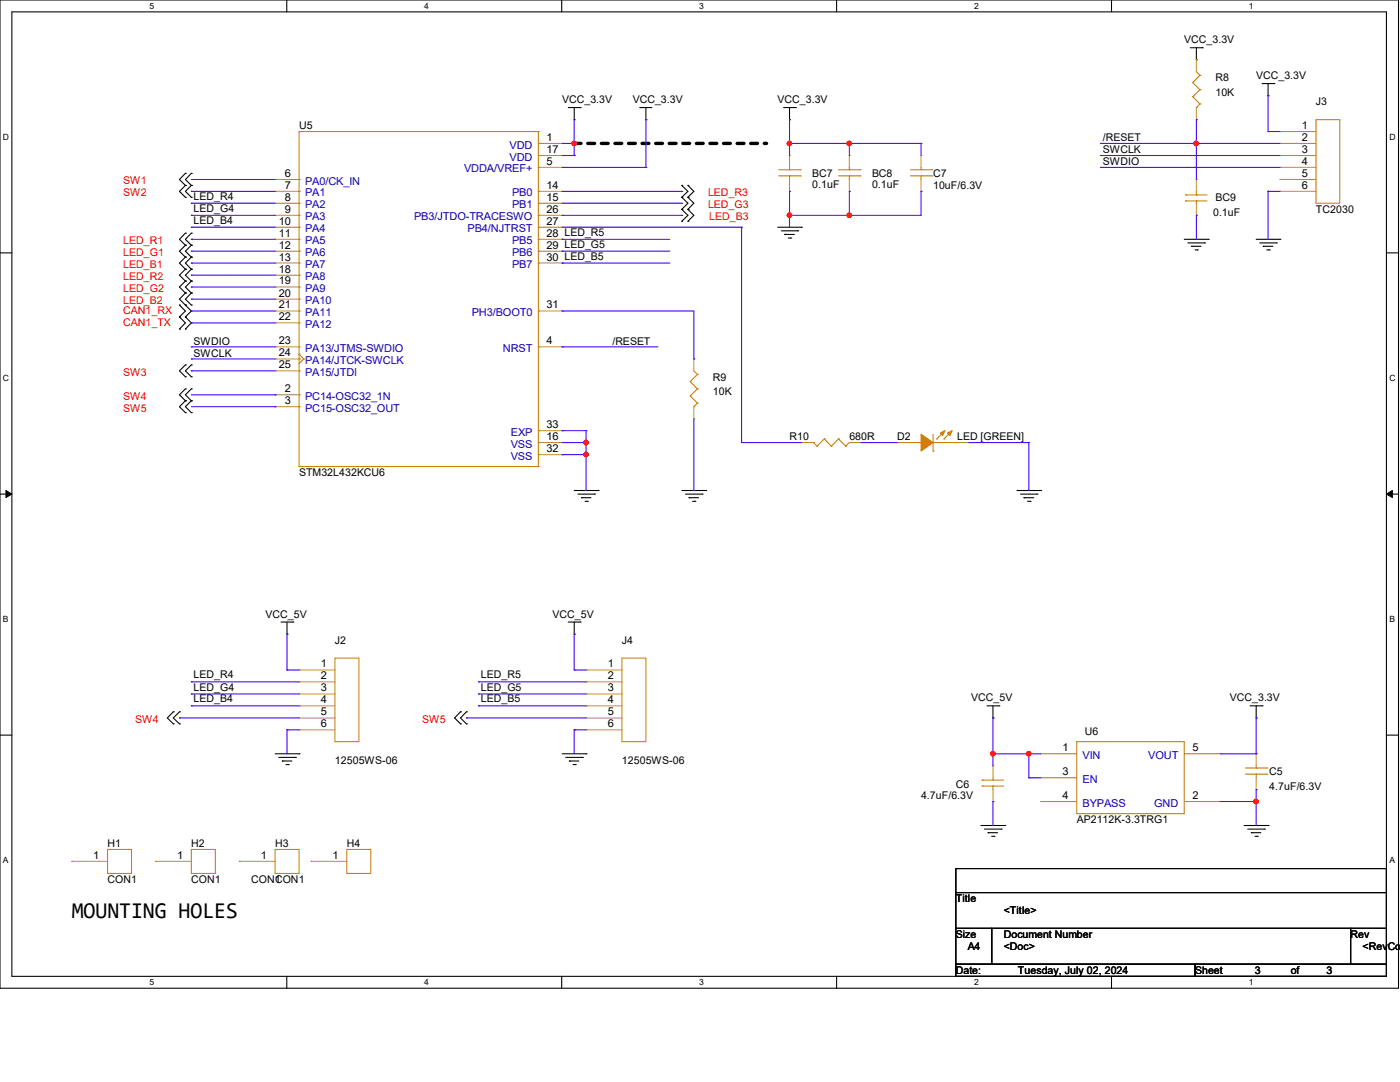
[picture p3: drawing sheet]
<svg xmlns="http://www.w3.org/2000/svg" width="279mm" height="216mm" viewBox="0 0 279 216" stroke-linecap="round" stroke-linejoin="round" font-family="sans-serif">
<path d="M0 0h279.1v197.2h-279.1zM2.4 2.4h274.3v192.4h-274.3z" fill="none" stroke="#000" stroke-width=".21"/>
<g fill="#fff">
<path d="M29.8 .3h.9v1.9h-.9z"/>
<path d="M29.8 195.1h.9v1.9h-.9z"/>
</g>
<path d="M57.2 0v2.4M57.2 194.8v2.4" fill="none" stroke="#000" stroke-width=".21"/>
<g fill="#fff">
<path d="M84.7 .3h.9v1.9h-.9z"/>
<path d="M84.7 195.1h.9v1.9h-.9z"/>
</g>
<path d="M112.1 0v2.4M112.1 194.8v2.4" fill="none" stroke="#000" stroke-width=".21"/>
<g fill="#fff">
<path d="M139.5 .3h1v1.9h-1z"/>
<path d="M139.5 195.1h1v1.9h-1z"/>
</g>
<path d="M167 0v2.4M167 194.8v2.4" fill="none" stroke="#000" stroke-width=".21"/>
<g fill="#fff">
<path d="M194.4 .3h.9v1.9h-.9z"/>
<path d="M194.4 195.1h.9v1.9h-.9z"/>
</g>
<path d="M221.8 0v2.4M221.8 194.8v2.4" fill="none" stroke="#000" stroke-width=".21"/>
<g fill="#fff">
<path d="M249.3 .3h.9v1.9h-.9z"/>
<path d="M249.3 195.1h.9v1.9h-.9z"/>
<path d="M.6 26.4h1.2v1.9h-1.2z"/>
<path d="M277.3 26.4h1.2v1.9h-1.2z"/>
<path d="M.6 74.5h1.2v1.9h-1.2z"/>
<path d="M277.3 74.5h1.2v1.9h-1.2z"/>
</g>
<path d="M0 50.5h2.4M276.7 50.5h2.4" fill="none" stroke="#000" stroke-width=".21"/>
<g fill="#fff">
<path d="M.6 122.6h1.1v1.9h-1.1z"/>
<path d="M277.3 122.6h1.1v1.9h-1.1z"/>
</g>
<path d="M0 98.6h2.4M276.7 98.6h2.4" fill="none" stroke="#000" stroke-width=".21"/>
<path d="M1.2 97.9l1.2 .7-1.2 .7zM276.7 98.6l1.2-.7v1.4z" fill="#000" stroke="#000" stroke-width=".2"/>
<g fill="#fff">
<path d="M.6 170.7h1.1v1.9h-1.1z"/>
<path d="M277.3 170.7h1.1v1.9h-1.1z"/>
</g>
<g fill="none" stroke="#000" stroke-width=".21">
<path d="M237.5 9.5h2.4M238.8 11.9h.1M238.8 9.5v2.4M239.9 9.5h.1M251.9 16.7h2.4M253.1 19.1h.1M253.1 16.7v2.4M254.3 16.7h.1M37 34.6h.1M37 37h.1M37 39.4h.1M37 34.6l-1.2 1.2 1.2 1.2"/>
<path d="M37 37l-1.2 1.2 1.2 1.2M38.2 34.6h.1M38.2 37h.1M38.2 39.4h.1M38.2 34.6l-1.2 1.2 1.2 1.2M38.2 37l-1.2 1.2 1.2 1.2M113.4 21.5h2.4M114.6 23.9h.1M114.6 21.5v2.4M115.8 21.5h.1M127.7 21.5h.1M127.7 21.5h2.4"/>
<path d="M128.9 23.9h.1M128.9 21.5v2.4M136.1 37h.1M136.1 39.4h.1M136.1 37l1.2 1.2-1.2 1.2M136.1 39.4l1.2 1.2-1.2 1.2M137.3 37h.1M137.3 39.4h.1M137.3 37l1.2 1.2-1.2 1.2M137.3 39.4l1.2 1.2-1.2 1.2M156.4 21.5h2.3M157.6 23.9h.1"/>
<path d="M157.6 21.5v2.4M158.7 21.5h.1M37 46.5h.1M37 48.9h.1M37 51.3h.1M37 53.7h.1M37 56.1h.1M37 58.5h.1M37 58.5l-1.2 1.2 2.4 2.4-1.2 1.1M37 46.5l-1.2 1.3 1.2 1.1M37 48.9l-1.2 1.2 1.2 1.2M37 51.3l-1.2 1.2 1.2 1.2"/>
<path d="M37 53.7l-1.2 1.2 1.2 1.2M37 56.1l-1.2 1.2 1.2 1.2M38.2 46.5h.1M38.2 48.9h.1M38.2 51.3h.1M38.2 53.7h.1M38.2 56.1h.1M38.2 58.5h.1M38.2 46.5l-1.2 1.3 1.2 1.1M38.2 48.9l-1.2 1.2 1.2 1.2M38.2 51.3l-1.2 1.2 1.2 1.2M38.2 53.7l-1.2 1.2 1.2 1.2"/>
<path d="M38.2 56.1l-1.2 1.2 1.2 1.2M38.2 58.5l-1.2 1.2 1.2 1.2M136.1 41.8h.1M136.1 44.2h.1M136.1 41.8l1.2 1.2-1.2 1.2M137.3 41.8h.1M137.3 44.2h.1M137.3 41.8l1.2 1.2-1.2 1.2M155.2 45.3h4.7M155.9 46.1h3.3M156.6 46.8h.1M156.6 46.8h1.9"/>
<path d="M157.3 47.5h.5M157.8 47.5h.1M159.2 46.1h.1M159.9 45.3h.1M236.3 47.8h4.8M237.1 48.5h3.3M237.8 49.1h.1M237.8 49.1h1.9M238.5 49.9h.5M239 49.9h.1M240.4 48.5h.1M241.1 47.8h.1"/>
<path d="M250.7 47.8h4.7M251.4 48.5h3.3M252.1 49.1h.1M252.1 49.1h1.9M252.8 49.9h.5M253.3 49.9h.1M254.7 48.5h.1M255.4 47.8h.1M35.8 63.2h.1M35.8 65.7h.1M35.8 60.9h.1M35.8 63.2l1.2 1.2-1.2 1.3"/>
<path d="M35.8 60.9l1.2 1.2-1.2 1.1M37 65.7h.1M37 63.2h.1M37 60.9h.1M37 72.8h.1M37 75.2h.1M37 77.6h.1M37 80h.1M37 63.2l1.2 1.2-1.2 1.3M37 72.8l-1.2 1.2 1.2 1.2M37 77.6l-1.2 1.2 1.2 1.2M37 80l-1.2 1.2 1.2 1.1"/>
<path d="M38.2 60.9h.1M38.2 72.8h.1M38.2 75.2h.1M38.2 77.6h.1M38.2 80h.1M38.2 72.8l-1.2 1.2 1.2 1.2M38.2 77.6l-1.2 1.2 1.2 1.2M38.2 80l-1.2 1.2 1.2 1.1M37 82.3h.1M38.2 82.3h.1M114.6 97.9h4.8M115.3 98.6h3.4"/>
<path d="M116 99.3h.1M116 99.3h1.9M118.7 98.6h.1M119.4 97.9h.1M136.1 97.9h4.7M136.8 98.6h3.3M137.5 99.3h.1M137.5 99.3h1.9M140.1 98.6h.1M140.8 97.9h.1M202.9 97.9h4.8M203.7 98.6h3.3"/>
<path d="M204.3 99.3h.1M204.3 99.3h2M207 98.6h.1M207.7 97.9h.1M116.8 100h.4M117.2 100h.1M138.2 100h.5M138.7 100h.1M205.1 100h.5M205.6 100h.1M56.1 124.1h2.4M57.3 126.5h.1"/>
<path d="M57.3 124.1v2.4M58.5 124.1h.1M113.4 124.1h2.4M114.6 126.5h.1M114.6 124.1v2.4M115.8 124.1h.1M0 146.7h2.4M34.6 142h.1M34.6 144.4h.1M34.6 142l-1.2 1.3 1.2 1.1M35.8 142h.1M35.8 144.4h.1"/>
<path d="M35.8 142l-1.2 1.3 1.2 1.1M54.9 150.4h4.8M55.6 151.1h3.4M56.3 151.8h.1M56.3 151.8h2M57.1 152.6h.4M57.5 152.6h.1M59 151.1h.1M59.7 150.4h.1M91.9 142h.1M91.9 144.4h.1M91.9 142l-1.2 1.3 1.2 1.1"/>
<path d="M93.1 142h.1M93.1 144.4h.1M93.1 142l-1.2 1.3 1.2 1.1M112.2 150.4h4.8M112.9 151.1h3.3M113.6 151.8h.1M113.6 151.8h1.9M114.3 152.6h.5M114.8 152.6h.1M116.2 151.1h.1M117 150.4h.1M197 140.8h2.3"/>
<path d="M198.2 143.3h.1M198.2 140.8v2.5M199.3 140.8h.1M249.5 140.8h2.4M250.7 143.3h.1M250.7 140.8v2.5M251.9 140.8h.1M276.7 146.7h2.4M190.8 173.3h85.9v4.8h-85.9zM190.8 178.1h85.9v7.2h-85.9zM195.7 164.7h4.8M196.5 165.4h3.3"/>
<path d="M197.2 166.2h.1M197.2 166.2h1.9M197.9 166.9h.5M198.4 166.9h.1M199.8 165.4h.1M200.5 164.7h.1M248.3 164.7h4.8M249 165.4h3.3M249.7 166.2h.1M249.7 166.2h1.9M250.4 166.9h.5M250.9 166.9h.1"/>
<path d="M252.3 165.4h.1M253.1 164.7h.1M190.8 185.3h7.1v7.1h-7.1zM190.8 192.4h47.7v2.4h-47.7zM197.9 185.3h71.6v7.1h-71.6zM238.5 192.4h38.2v2.4h-38.2zM269.5 185.3h7.2v7.1h-7.2z"/>
</g>
<path d="M114.6 28.6h38.2" fill="none" stroke="#000" stroke-width=".68" stroke-dasharray="1.4"/>
<circle cx="152.8" cy="28.6" r=".34" fill="#000" stroke-dasharray="1.4"/>
<g fill="none" stroke="#cc8006" stroke-width=".21">
<path d="M238 16.5h.1M238 19.3h.1M238 16.5l1.5 1.4M238 19.3l1.5 1.4M238.8 14.3l.7 .7M239.5 15h.1M239.5 17.9h.1M239.5 15l-1.5 1.5M239.5 17.9l-1.5 1.4M59.7 26.2h.1M59.7 38.2h.1M59.7 35.8h.1"/>
<path d="M59.7 26.2h47.7M59.7 26.2v66.9M107.4 26.2h.1M107.4 28.6h.1M107.4 33.4h.1M107.4 38.2h.1M107.4 31h.1M107.4 26.2v66.9M155.4 35.1h4.3M155.4 33.9h4.3M157.6 33.9h.1M157.6 35.1h.1"/>
<path d="M157.6 33.4v.5M157.6 35.1v.7M159.7 35.1h.1M159.7 33.9h.1M167.3 35.1h4.4M167.3 33.9h4.4M169.5 33.9h.1M169.5 35.1h.1M169.5 33.4v.5M169.5 35.1v.7M171.7 35.1h.1M171.7 33.9h.1"/>
<path d="M181.7 35.1h4.3M181.7 33.9h4.3M183.8 33.9h.1M183.8 35.1h.1M183.8 33.4v.5M183.8 35.1v.7M186 35.1h.1M186 33.9h.1M236.6 38.9h.1M236.6 38.9h4.3M238.8 38.9h.1M238.8 21.5h.1"/>
<path d="M238.8 38.2v.7M239.5 20.7h.1M239.5 20.7l-.7 .8M262.6 23.9h4.8v16.7h-4.8zM59.7 59.7h.1M59.7 40.6h.1M59.7 43h.1M59.7 45.3h.1M59.7 47.8h.1M59.7 50.1h.1M59.7 52.5h.1M59.7 54.9h.1"/>
<path d="M59.7 57.3h.1M107.4 40.6h.1M107.4 43h.1M107.4 45.3h.1M107.4 47.8h.1M107.4 50.1h.1M107.4 52.5h.1M236.6 40.1h.1M236.6 40.1h4.3M238.8 40.1h.1M238.8 40.1v.5M59.7 62.1h.1"/>
<path d="M59.7 64.4h.1M59.7 69.2h.1M59.7 70.7h.1M59.7 71.6h.1M59.7 74h.1M59.7 78.8h.1M59.7 70.7l.9 .9M60.6 71.6h.1M60.6 71.6l-.9 1M107.4 69.2h.1M107.4 62.1h.1M137.8 76.2h.1"/>
<path d="M137.8 79h.1M137.8 76.2l1.4 1.4M137.8 79l1.4 1.4M138.5 74l.7 .7M139.2 74.7h.1M139.2 77.6h.1M139.2 74.7l-1.4 1.5M139.2 77.6l-1.4 1.4M59.7 93.1h.1M59.7 81.2h.1M59.7 93.1h47.7M107.4 93.1h.1"/>
<path d="M107.4 85.9h.1M107.4 88.3h.1M107.4 90.7h.1M138.5 81.2h.1M139.2 80.4h.1M139.2 80.4l-.7 .8M162.3 88.3h.1M162.3 88.3l.8 .7M163.1 89h.1M164.5 87.6h.1M164.5 87.6l1.4 1.4M164.5 87.6l-1.4 1.4"/>
<path d="M165.9 89h.1M167.3 87.6h.1M167.3 87.6l1.5 1.4M167.3 87.6l-1.4 1.4M168.8 89h.1M169.5 88.3l-.7 .7M181.4 88.3h2.4M183.8 88.3h.1M186.2 90h.1M186.2 86.7v3.3M186.2 88.3h4.8M186.9 87.6h.1"/>
<path d="M188.4 87.6h.1M188.4 86.2l-1.5 1.4M189.8 86.2l-1.4 1.4M191 88.3h.1M66.8 131.3h4.8v16.7h-4.8zM124.1 131.3h4.8v16.7h-4.8zM196 156.8h.1M196 155.7h.1M196 156.8h4.3M196 155.7h4.3M198.2 155.7h.1M198.2 156.8h.1"/>
<path d="M198.2 155.2v.5M198.2 156.8v.8M214.9 148h21.4v14.3h-21.4zM248.5 154.5h4.3M248.5 153.2h4.3M250.7 153.2h.1M250.7 154.5h.1M250.7 152.8v.4M250.7 154.5v.7M252.8 154.5h.1M252.8 153.2h.1M21.5 169.5h4.7v4.8h-4.7z"/>
<path d="M38.2 169.5h4.8v4.8h-4.8zM54.9 169.5h4.8v4.8h-4.8zM69.2 169.5h4.8v4.8h-4.8z"/>
</g>
<g fill="none" stroke="#a84" stroke-width=".21">
<path d="M238.8 11.9h.1M238.8 11.9v2.4M54.9 35.8h.1M54.9 38.2h.1M54.9 35.8h4.8M54.9 38.2h4.8M107.4 28.6h4.8M107.4 31h4.8M107.4 33.4h4.8M107.4 38.2h4.8M112.2 28.6h.1M112.2 33.4h.1"/>
<path d="M112.2 38.2h.1M112.2 31h.1M157.6 31h.1M157.6 38.2h.1M157.6 31v2.4M157.6 35.8v2.4M169.5 31h.1M169.5 38.2h.1M169.5 31v2.4M169.5 35.8v2.4M183.8 31h.1M183.8 38.2h.1"/>
<path d="M183.8 31v2.4M183.8 35.8v2.4M238.8 35.8h.1M238.8 23.9h.1M238.8 21.5v2.4M238.8 35.8v2.4M255.4 26.2h.1M255.4 28.6h.1M255.4 31h.1M255.4 33.4h.1M255.4 35.8h.1M255.4 38.2h.1"/>
<path d="M255.4 26.2h7.2M255.4 28.6h7.2M255.4 31h7.2M255.4 33.4h7.2M255.4 35.8h7.2M255.4 38.2h7.2M54.9 40.6h.1M54.9 43h.1M54.9 45.3h.1M54.9 47.8h.1M54.9 50.1h.1M54.9 52.5h.1"/>
<path d="M54.9 54.9h.1M54.9 57.3h.1M54.9 59.7h.1M54.9 40.6h4.8M54.9 43h4.8M54.9 45.3h4.8M54.9 47.8h4.8M54.9 50.1h4.8M54.9 52.5h4.8M54.9 54.9h4.8M54.9 57.3h4.8M54.9 59.7h4.8"/>
<path d="M107.4 40.6h4.8M107.4 43h4.8M107.4 45.3h4.8M107.4 47.8h4.8M107.4 50.1h4.8M107.4 52.5h4.8M112.2 40.6h.1M112.2 43h.1M112.2 45.3h.1M112.2 47.8h.1M112.2 50.1h.1M112.2 52.5h.1"/>
<path d="M238.8 43h.1M238.8 40.6v2.4M54.9 78.8h.1M54.9 62.1h.1M54.9 64.4h.1M54.9 69.2h.1M54.9 71.6h.1M54.9 74h.1M54.9 78.8h4.8M54.9 69.2h4.8M54.9 62.1h4.8M54.9 64.4h4.8"/>
<path d="M54.9 71.6h4.8M54.9 74h4.8M107.4 69.2h4.8M107.4 62.1h4.8M112.2 69.2h.1M112.2 62.1h.1M138.5 71.6h.1M138.5 71.6v2.4M54.9 81.2h.1M54.9 81.2h4.8M107.4 88.3h4.8M107.4 90.7h4.8"/>
<path d="M107.4 85.9h4.8M112.2 88.3h.1M112.2 90.7h.1M112.2 85.9h.1M138.5 83.6h.1M138.5 81.2v2.4M159.9 88.3h.1M159.9 88.3h2.4M169.5 88.3h2.4M171.9 88.3h.1M179.1 88.3h.1M179.1 88.3h2.3"/>
<path d="M191 88.3h2.4M193.4 88.3h.1M59.7 133.7h.1M59.7 136.1h.1M59.7 138.5h.1M59.7 133.7h7.1M59.7 136.1h7.1M59.7 138.5h7.1M117 133.7h.1M117 136.1h.1M117 138.5h.1M117 133.7h7.1"/>
<path d="M117 136.1h7.1M117 138.5h7.1M59.7 140.8h.1M59.7 143.3h.1M59.7 145.6h.1M59.7 140.8h7.1M59.7 143.3h7.1M59.7 145.6h7.1M117 140.8h.1M117 143.3h.1M117 145.6h.1M117 140.8h7.1"/>
<path d="M117 143.3h7.1M117 145.6h7.1M198.2 152.8h.1M198.2 159.9h.1M198.2 152.8v2.4M198.2 157.6v2.3M207.7 150.4h.1M207.7 159.9h.1M207.7 155.2h.1M207.7 150.4h7.2M207.7 159.9h7.2M207.7 155.2h7.2"/>
<path d="M236.3 150.4h7.2M236.3 159.9h7.2M243.5 159.9h.1M243.5 150.4h.1M250.7 150.4h.1M250.7 157.6h.1M250.7 150.4v2.4M250.7 155.2v2.4M14.3 171.9h.1M14.3 171.9h7.2M31 171.9h.1M31 171.9h7.2"/>
<path d="M47.8 171.9h.1M47.8 171.9h7.1M62.1 171.9h.1M62.1 171.9h7.1"/>
</g>
<g fill="#cc8006" stroke="#cc8006" stroke-width=".21">
<path d="M183.8 86.7l2.4 1.6-2.4 1.7z" fill-rule="evenodd"/>
<path d="M189.1 86.4l.9-.5-.4 1z" fill-rule="evenodd"/>
<path d="M187.7 86.4l.9-.5-.5 1z" fill-rule="evenodd"/>
</g>
<g fill="none" stroke="#4200ff" stroke-width=".21">
<path d="M253.1 19.1h.1M253.1 19.1v7.1M38.2 35.8h.1M38.2 38.2h.1M38.2 38.2h16.7M38.2 35.8h16.7M112.2 28.6h2.4M112.2 31h2.4M112.2 33.4h16.7M112.2 38.2h23.9M114.6 28.6h.1M114.6 31h.1"/>
<path d="M114.6 23.9v7.1M128.9 23.9h.1M128.9 33.4h.1M128.9 23.9v9.5M136.1 38.2h.1M157.6 23.9h.1M157.6 28.6h.1M157.6 38.2h.1M157.6 23.9v7.1M157.6 38.2v7.1M157.6 28.6h26.2M169.5 28.6h.1"/>
<path d="M169.5 38.2h.1M169.5 28.6v2.4M169.5 38.2v4.8M183.8 28.6h.1M183.8 38.2h.1M183.8 28.6v2.4M183.8 38.2v4.8h-26.2M219.6 28.6h.1M219.6 31h.1M219.6 33.4h.1M219.6 28.6h35.8M219.6 31h35.8"/>
<path d="M219.6 33.4h35.8M238.8 23.9h.1M238.8 28.6h.1M238.8 23.9v11.9M253.1 26.2h.1M253.1 38.2h.1M253.1 38.2v9.6M253.1 26.2h2.3M253.1 38.2h2.3M38.2 47.8h.1M38.2 50.1h.1M38.2 52.5h.1"/>
<path d="M38.2 54.9h.1M38.2 57.3h.1M38.2 59.7h.1M38.2 40.6h.1M38.2 43h.1M38.2 45.3h.1M38.2 43h16.7M38.2 47.8h16.7M38.2 50.1h16.7M38.2 52.5h16.7M38.2 54.9h16.7M38.2 57.3h16.7"/>
<path d="M38.2 59.7h16.7M38.2 40.6h16.7M38.2 45.3h16.7M112.2 47.8h.1M112.2 50.1h.1M112.2 52.5h.1M112.2 43h23.9M112.2 47.8h21.5M112.2 50.1h21.5M112.2 52.5h21.5M112.2 40.6h23.9M112.2 45.3h35.8"/>
<path d="M136.1 40.6h.1M136.1 43h.1M148 45.3h.1M148 45.3v43M157.6 43h.1M169.5 43h.1M238.8 43h.1M238.8 43v4.8M38.2 64.4h.1M38.2 62.1h.1M38.2 69.2h.1M38.2 71.6h.1"/>
<path d="M38.2 74h.1M38.2 62.1h16.7M38.2 69.2h16.7M38.2 64.4h16.7M38.2 71.6h16.7M38.2 74h16.7M38.2 78.8h16.7M54.9 78.8h.1M112.2 62.1h.1M112.2 69.2h.1M112.2 62.1h26.3v9.5M112.2 69.2h19.1"/>
<path d="M138.5 71.6h.1M38.2 81.2h16.7M54.9 81.2h.1M112.2 85.9h.1M112.2 88.3h.1M112.2 90.7h.1M112.2 85.9h4.8M112.2 88.3h4.8M112.2 90.7h4.8M117 85.9h.1M117 88.3h.1M117 90.7h.1"/>
<path d="M117 85.9v12M138.5 97.9h.1M138.5 83.6v14.3M148 88.3h.1M148 88.3h11.9M171.9 88.3h.1M171.9 88.3h7.2M193.4 88.3h.1M193.4 88.3h11.9M205.3 88.3h.1M205.3 88.3v9.6M38.2 136.1h.1"/>
<path d="M38.2 138.5h.1M38.2 136.1h21.5M38.2 138.5h21.5M57.3 126.5h.1M57.3 133.7h.1M57.3 126.5v7.2M57.3 133.7h2.4M95.5 136.1h.1M95.5 138.5h.1M95.5 136.1h21.5M95.5 138.5h21.5M114.6 126.5h.1"/>
<path d="M114.6 133.7h.1M114.6 126.5v7.2M114.6 133.7h2.4M35.8 143.3h.1M35.8 143.3h23.9M38.2 140.8h.1M38.2 140.8h21.5M57.3 145.6h.1M57.3 145.6v4.8M57.3 145.6h2.4M93.1 143.3h.1M93.1 143.3h23.9"/>
<path d="M95.5 140.8h.1M95.5 140.8h21.5M114.6 145.6h.1M114.6 145.6v4.8M114.6 145.6h2.4M198.2 150.4h.1M198.2 159.9h.1M198.2 143.3h.1M198.2 143.3v9.5M198.2 159.9v4.8M198.2 150.4h9.5M205.3 150.4h.1"/>
<path d="M205.3 155.2h.1M205.3 150.4v4.8M205.3 155.2h2.4M243.5 150.4h7.2M243.5 159.9h7.2M250.7 143.3h.1M250.7 150.4h.1M250.7 157.6h.1M250.7 159.9h.1M250.7 143.3v7.1M250.7 157.6v7.1"/>
</g>
<g fill="#f00" stroke="#f00" stroke-width=".21">
<circle cx="205.3" cy="150.4" r=".44"/>
<circle cx="250.7" cy="159.9" r=".46"/>
<circle cx="198.1" cy="150.4" r=".44"/>
<circle cx="114.6" cy="28.6" r=".44"/>
<circle cx="157.5" cy="28.6" r=".44"/>
<circle cx="169.5" cy="28.6" r=".44"/>
<circle cx="157.5" cy="42.9" r=".44"/>
<circle cx="169.5" cy="42.9" r=".44"/>
<circle cx="238.7" cy="28.6" r=".46"/>
<circle cx="116.9" cy="88.3" r=".44"/>
<circle cx="116.9" cy="90.7" r=".44"/>
</g>
<text font-size="4.5" x="14.3" y="183.2">MOUNTING HOLES</text>
<g font-size="2.2" fill="#00c">
<text x="101.7" y="29.6">VDD</text>
<text x="92.6" y="34.4">VDDA/VREF+</text>
<text x="101.7" y="32">VDD</text>
<text x="60.9" y="36.8">PA0/CK_IN</text>
<text x="60.9" y="39.2">PA1</text>
<text x="60.9" y="41.6">PA2</text>
<text x="102.2" y="39.2">PB0</text>
<text x="102.2" y="41.6">PB1</text>
<text x="60.9" y="44">PA3</text>
<text x="60.9" y="46.4">PA4</text>
<text x="82.6" y="44">PB3/JTDO-TRACESWO</text>
<text x="93.3" y="46.4">PB4/NJTRST</text>
<text x="60.9" y="48.8">PA5</text>
<text x="60.9" y="51.1">PA6</text>
<text x="60.9" y="53.5">PA7</text>
<text x="102.2" y="48.8">PB5</text>
<text x="102.2" y="51.1">PB6</text>
<text x="102.2" y="53.5">PB7</text>
<text x="60.9" y="55.9">PA8</text>
<text x="60.9" y="58.3">PA9</text>
<text x="60.9" y="60.7">PA10</text>
<text x="60.9" y="63.1">PA11</text>
<text x="60.9" y="65.4">PA12</text>
<text x="94.1" y="63.1">PH3/BOOT0</text>
<text x="60.9" y="70.2">PA13/JTMS-SWDIO</text>
<text x="100.4" y="70.2">NRST</text>
<text x="60.9" y="72.6">PA14/JTCK-SWCLK</text>
<text x="60.9" y="75">PA15/JTDI</text>
<text x="60.9" y="79.8">PC14-OSC32_1N</text>
<text x="60.9" y="82.2">PC15-OSC32_OUT</text>
<text x="101.9" y="89.3">VSS</text>
<text x="102" y="87">EXP</text>
<text x="101.9" y="91.7">VSS</text>
<text x="216.1" y="151.4">VIN</text>
<text x="229.1" y="151.4">VOUT</text>
<text x="216.1" y="160.9">BYPASS</text>
<text x="216.1" y="156.2">EN</text>
<text x="230.3" y="160.9">GND</text>
</g>
<g font-size="2.2">
<text x="109.1" y="28.1">1</text>
<text x="259.8" y="25.7">1</text>
<text x="259.8" y="28.1">2</text>
<text x="56.9" y="35.3">6</text>
<text x="109.1" y="32.9">5</text>
<text x="109.1" y="30.5">17</text>
<text x="259.8" y="30.5">3</text>
<text x="259.8" y="32.9">4</text>
<text x="259.8" y="35.3">5</text>
<text x="56.9" y="37.7">7</text>
<text x="56.9" y="40">8</text>
<text x="109.1" y="37.7">14</text>
<text x="109.1" y="40">15</text>
<text x="259.8" y="37.7">6</text>
<text x="55.7" y="44.8">10</text>
<text x="55.7" y="47.2">11</text>
<text x="56.9" y="42.5">9</text>
<text x="109.1" y="42.5">26</text>
<text x="109.1" y="44.8">27</text>
<text x="109.1" y="47.2">28 LED_R5</text>
<text x="55.7" y="49.6">12</text>
<text x="55.7" y="52">13</text>
<text x="109.1" y="49.6">29 LED_G5</text>
<text x="109.1" y="52">30 LED_B5</text>
<text x="55.7" y="54.4">18</text>
<text x="55.7" y="56.8">19</text>
<text x="55.7" y="59.2">20</text>
<text x="55.7" y="61.6">21</text>
<text x="55.7" y="63.9">22</text>
<text x="109.1" y="61.6">31</text>
<text x="55.7" y="68.7">23</text>
<text x="55.7" y="71.1">24</text>
<text x="109.1" y="68.7">4</text>
<text x="55.7" y="73.5">25</text>
<text x="56.9" y="78.3">2</text>
<text x="56.9" y="80.6">3</text>
<text x="109.1" y="87.8">16</text>
<text x="109.1" y="85.4">33</text>
<text x="109.1" y="90.2">32</text>
<text x="64" y="133.2">1</text>
<text x="64" y="135.5">2</text>
<text x="64" y="138">3</text>
<text x="121.3" y="133.2">1</text>
<text x="121.3" y="135.5">2</text>
<text x="121.3" y="138">3</text>
<text x="64" y="140.3">4</text>
<text x="64" y="142.7">5</text>
<text x="121.3" y="140.3">4</text>
<text x="121.3" y="142.7">5</text>
<text x="64" y="145.1">6</text>
<text x="121.3" y="145.1">6</text>
<text x="212" y="149.9">1</text>
<text x="238" y="149.9">5</text>
<text x="212" y="154.7">3</text>
<text x="212" y="159.4">4</text>
<text x="238" y="159.4">2</text>
<text x="18.6" y="171.4">1</text>
<text x="35.3" y="171.4">1</text>
<text x="52.1" y="171.4">1</text>
<text x="66.4" y="171.4">1</text>
</g>
<g font-size="2.1">
<text x="236.3" y="8.6">VCC_3.3V</text>
<text x="242.6" y="16.3">R8</text>
<text x="250.7" y="15.8">VCC_3.3V</text>
<text x="112.2" y="20.6">VCC_3.3V</text>
<text x="126.3" y="20.6">VCC_3.3V</text>
<text x="155.2" y="20.6">VCC_3.3V</text>
<text x="242.6" y="19.1">10K</text>
<text x="262.6" y="21">J3</text>
<text x="59.7" y="25.8">U5</text>
<text x="220.1" y="28.2">/RESET</text>
<text x="162.1" y="35.3">BC7</text>
<text x="174" y="35.3">BC8</text>
<text x="186.2" y="35.3">C7</text>
<text x="220.1" y="30.6">SWCLK</text>
<text x="220.1" y="32.9">SWDIO</text>
<text x="38.6" y="39.9">LED_R4</text>
<text x="162.1" y="37.5">0.1uF</text>
<text x="174" y="37.5">0.1uF</text>
<text x="186.2" y="37.8">10uF/6.3V</text>
<text x="242.6" y="40.1">BC9</text>
<text x="38.6" y="42.3">LED_G4</text>
<text x="38.6" y="44.7">LED_B4</text>
<text x="242.1" y="43">0.1uF</text>
<text x="262.6" y="42.5">TC2030</text>
<text x="38.6" y="68.7">SWDIO</text>
<text x="38.6" y="71.2">SWCLK</text>
<text x="122.2" y="68.7">/RESET</text>
<text x="142.3" y="75.9">R9</text>
<text x="142.3" y="78.8">10K</text>
<text x="157.6" y="87.9">R10</text>
<text x="169.5" y="87.9">680R</text>
<text x="179.1" y="87.9">D2</text>
<text x="191" y="87.9">LED [GREEN]</text>
<text x="59.7" y="95">STM32L432KCU6</text>
<text x="53" y="123.2">VCC_5V</text>
<text x="110.3" y="123.2">VCC_5V</text>
<text x="66.8" y="128.5">J2</text>
<text x="124.1" y="128.5">J4</text>
<text x="38.6" y="135.4">LED_R4</text>
<text x="38.6" y="137.8">LED_G4</text>
<text x="96" y="135.4">LED_R5</text>
<text x="96" y="137.8">LED_G5</text>
<text x="38.6" y="140.2">LED_B4</text>
<text x="96" y="140.2">LED_B5</text>
<text x="193.8" y="140">VCC_5V</text>
<text x="245.4" y="140">VCC_3.3V</text>
<text x="216.5" y="146.6">U6</text>
<text x="66.8" y="152.4">12505WS-06</text>
<text x="124.1" y="152.4">12505WS-06</text>
<text x="253.3" y="154.7">C5</text>
<text x="183.8" y="159.5">4.7uF/6.3V</text>
<text x="190.8" y="157.1">C6</text>
<text x="253.3" y="157.6">4.7uF/6.3V</text>
<text x="214.9" y="164.3">AP2112K-3.3TRG1</text>
<text x="21.5" y="169.1">H1</text>
<text x="38.2" y="169.1">H2</text>
<text x="54.9" y="169.1">H3</text>
<text x="69.2" y="169.1">H4</text>
<text x="21.5" y="176.2">CON1</text>
<text x="38.2" y="176.2">CON1</text>
<text x="50.1" y="176.2">CON1</text>
<text x="54.9" y="176.2">CON1</text>
<text x="190.8" y="180">Title</text>
<text x="200.3" y="182.4">&lt;Title&gt;</text>
<text x="190.8" y="187.2">Size</text>
<text x="193.1" y="189.6">A4</text>
<text x="200.3" y="187.2">Document Number</text>
<text x="200.3" y="189.6">&lt;Doc&gt;</text>
<text x="269.5" y="187.2">Rev</text>
<text x="271.9" y="189.6">&lt;RevCod</text>
<text x="190.8" y="194.4">Date:</text>
<text x="203.2" y="194.4">Tuesday, July 02, 2024</text>
<text x="238.5" y="194.4">Sheet</text>
<text x="250.4" y="194.4">3</text>
<text x="257.6" y="194.4">of</text>
<text x="264.7" y="194.4">3</text>
</g>
<g font-size="2.1" fill="#f00">
<text x="24.6" y="36.8">SW1</text>
<text x="24.6" y="39.2">SW2</text>
<text x="141.3" y="39.2">LED_R3</text>
<text x="141.3" y="41.6">LED_G3</text>
<text x="141.6" y="43.9">LED_B3</text>
<text x="24.6" y="48.7">LED_R1</text>
<text x="24.6" y="51.1">LED_G1</text>
<text x="24.6" y="53.5">LED_B1</text>
<text x="24.6" y="55.9">LED_R2</text>
<text x="24.6" y="58.3">LED_G2</text>
<text x="24.6" y="65">CAN1_TX</text>
<text x="24.6" y="62.6">CAN1_RX</text>
<text x="24.6" y="60.7">LED_B2</text>
<text x="24.6" y="75">SW3</text>
<text x="24.6" y="79.8">SW4</text>
<text x="24.6" y="82.2">SW5</text>
<text x="27" y="144.2">SW4</text>
<text x="84.3" y="144.2">SW5</text>
</g>
<g font-size="1.7">
<text x="29.8" y="1.8">5</text>
<text x="84.7" y="1.8">4</text>
<text x="139.5" y="1.8">3</text>
<text x="194.4" y="1.8">2</text>
<text x="249.3" y="1.8">1</text>
<text x=".6" y="27.9">D</text>
<text x="277.3" y="27.9">D</text>
<text x=".6" y="76">C</text>
<text x="277.3" y="76">C</text>
<text x=".6" y="124.2">B</text>
<text x="277.3" y="124.2">B</text>
<text x=".6" y="172.3">A</text>
<text x="277.3" y="172.3">A</text>
<text x="29.8" y="196.6">5</text>
<text x="84.7" y="196.6">4</text>
<text x="139.5" y="196.6">3</text>
<text x="194.4" y="196.6">2</text>
<text x="249.3" y="196.6">1</text>
</g>
</svg>
